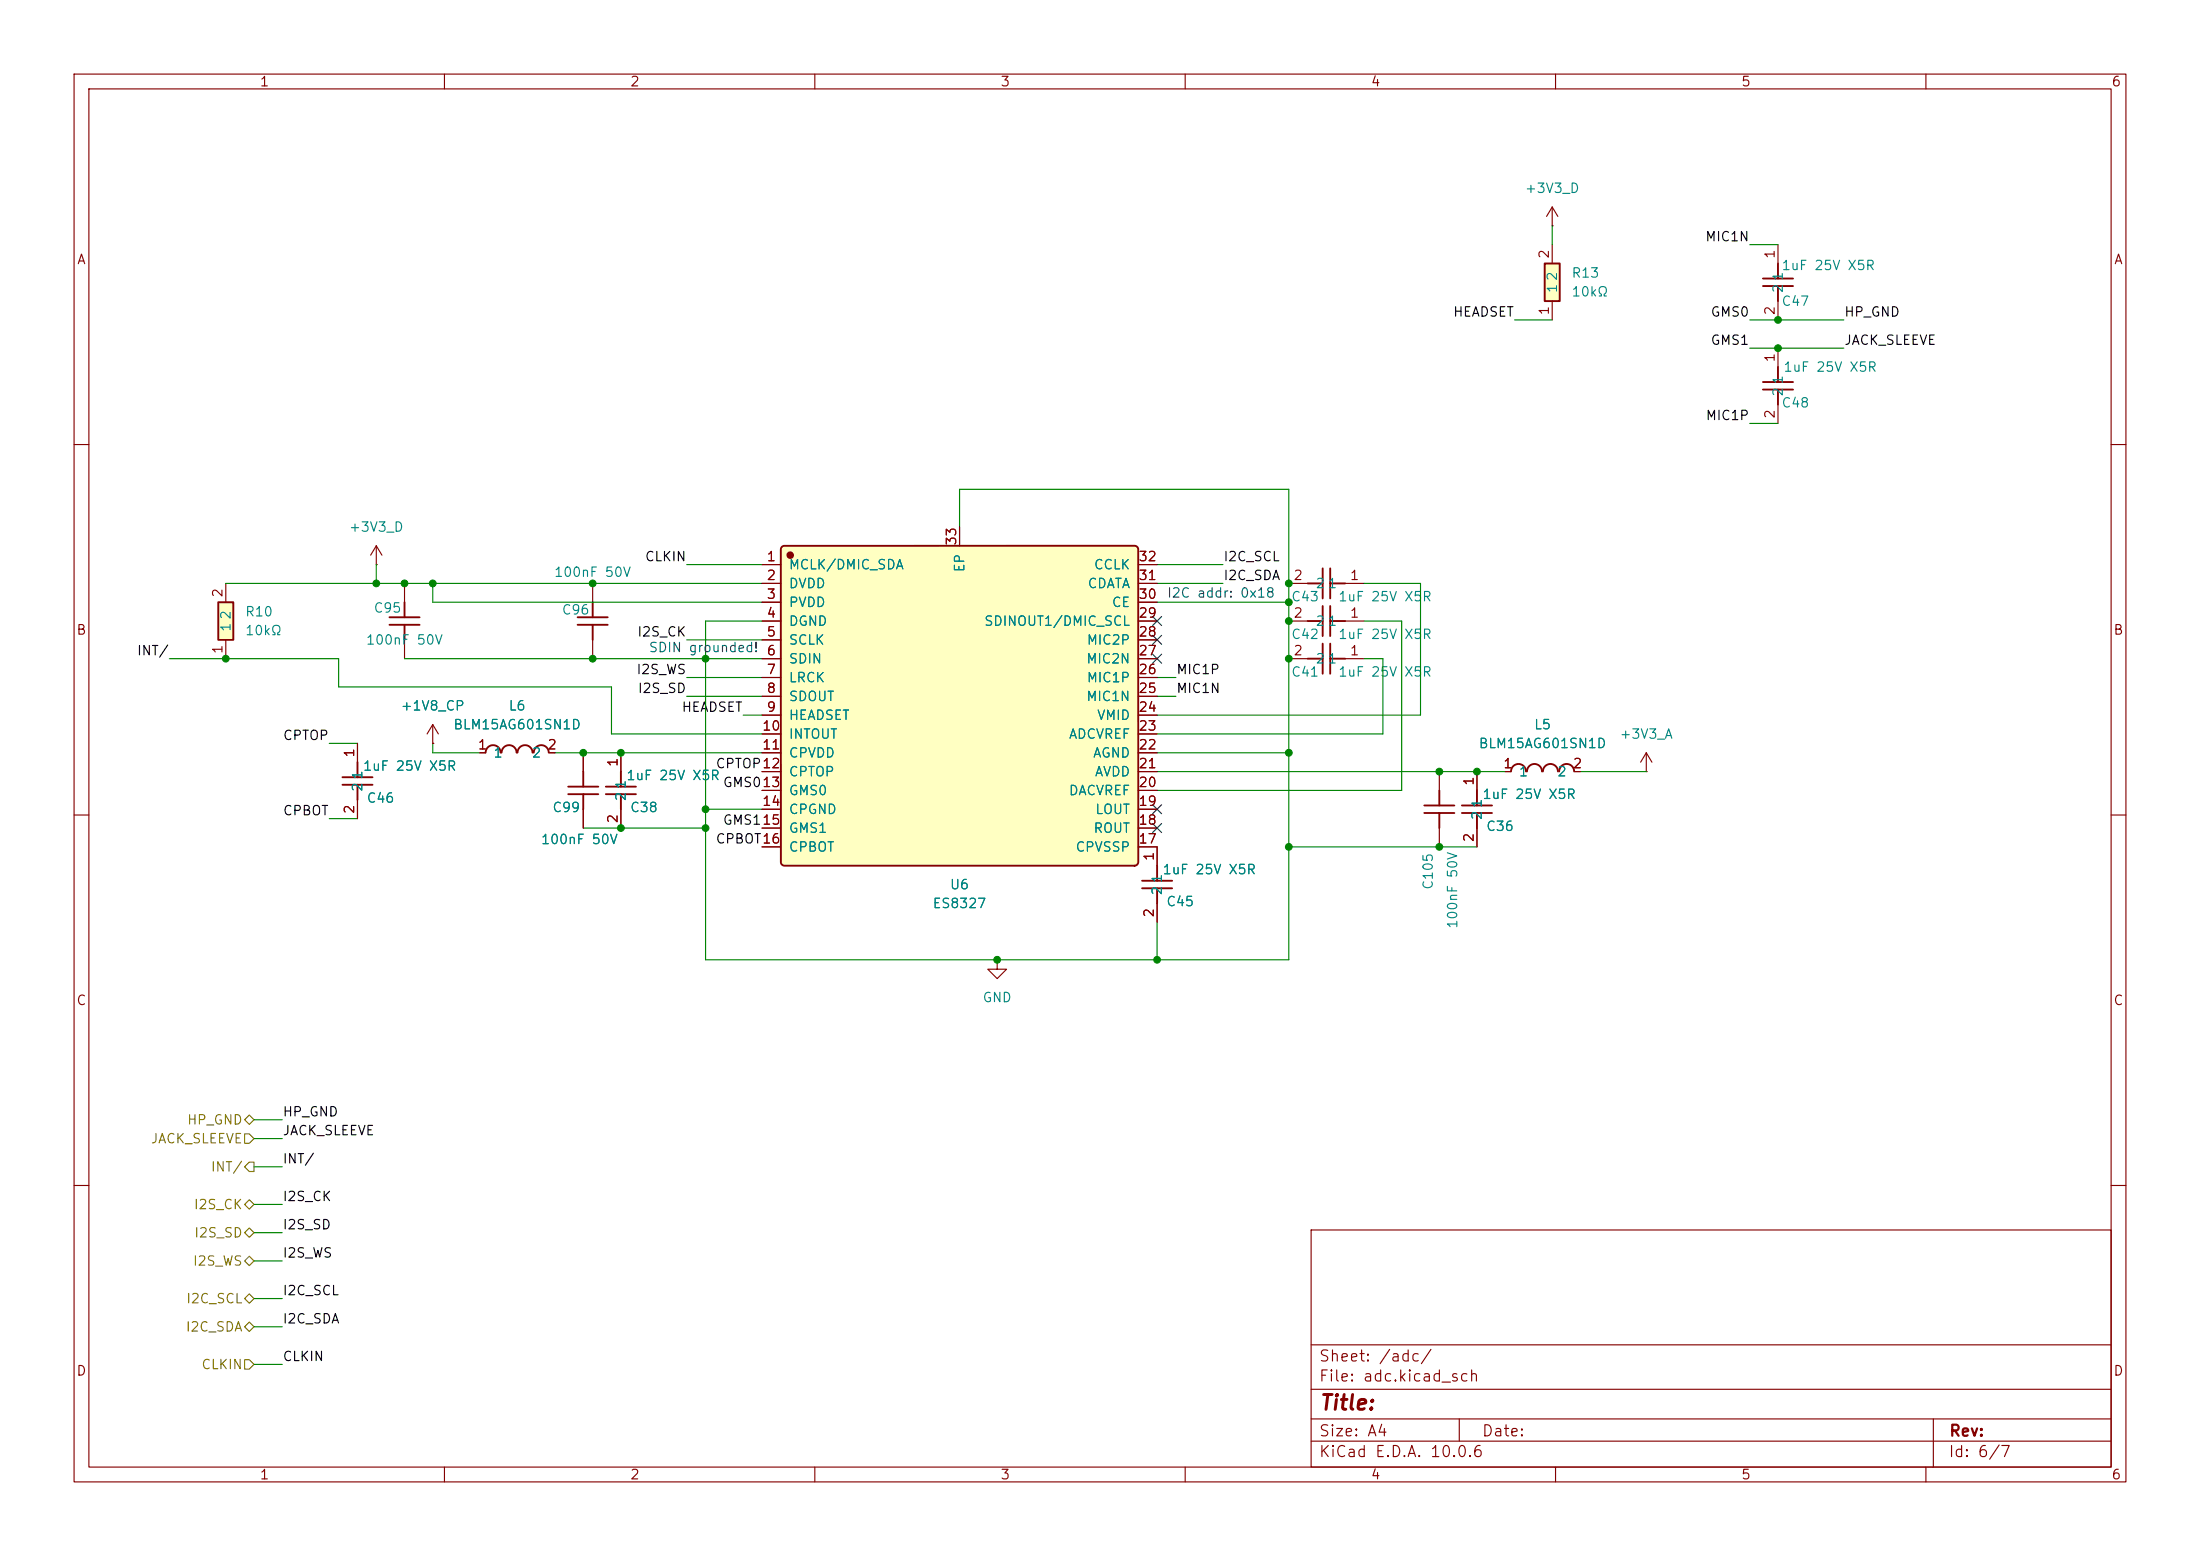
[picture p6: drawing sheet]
<svg xmlns="http://www.w3.org/2000/svg" width="297mm" height="210mm" viewBox="0 0 297 210" stroke-linecap="round" stroke-linejoin="round" font-family="sans-serif">
<g fill="none" stroke="#840000" stroke-width=".15">
<path d="M10 10h277v190h-277zM12 12h273v186h-273zM60 10v2M110 10v2M160 10v2M210 10v2M260 10v2M10 60h2M285 60h2M10 110h2M285 110h2M10 160h2"/>
<path d="M177 166h108v32h-108zM285 160h2M60 198v2M110 198v2M160 198v2M177 194.5h108M177 191.5h108M177 187.5h108M177 181.5h108M197 191.5v3M210 198v2M260 198v2"/>
<path d="M261 191.5v6.5"/>
</g>
<path d="M105.6 73.8l.2-.1h47.4l.3 .1 .2 .3v42.2a.51 .51 0 0 1-.5 .5h-47.3l-.3-.1-.2-.3v-42.2z" fill="#ffffc2"/>
<circle cx="106.7" cy="74.9" r=".38" fill="#840000" stroke="#840000" stroke-width=".25"/>
<path d="M105.6 73.8l.2-.1h47.4l.3 .1 .2 .3v42.2a.51 .51 0 0 1-.5 .5h-47.3l-.3-.1-.2-.3v-42.2z" fill="none" stroke="#840000" stroke-width=".25"/>
<g fill="none" stroke="#840000" stroke-width=".15">
<path d="M102.9 76.2h2.5M102.9 78.7h2.5M129.5 71.1v2.6M153.7 76.2h2.5M153.7 78.7h2.5M102.9 81.3h2.5M102.9 83.8h2.5M102.9 86.4h2.5M102.9 88.9h2.5M102.9 91.4h2.5M102.9 94h2.5M102.9 96.5h2.5"/>
<path d="M102.9 99.1h2.5M153.7 81.3h2.5M153.7 83.8h2.5M153.7 86.4h2.5M153.7 88.9h2.5M153.7 91.4h2.5M153.7 94h2.5M153.7 96.5h2.5M153.7 99.1h2.5M102.9 101.6h2.5M102.9 104.1h2.5M102.9 106.7h2.5"/>
<path d="M102.9 109.2h2.5M102.9 111.8h2.5M102.9 114.3h2.5M153.7 101.6h2.5M153.7 104.1h2.5M153.7 106.7h2.5M153.7 109.2h2.5M153.7 111.8h2.5M153.7 114.3h2.5"/>
</g>
<path d="M29.5 81.3h2v5.1h-2z" fill="#ffffc2"/>
<g fill="none" stroke="#840000" stroke-width=".25">
<path d="M238 37.6h4.1M238 38.6h4.1M240 35.6v2M240 38.6v2M238 51.6h4.1M238 52.6h4.1M240 49.5v2.1M240 52.6v2M176.5 78.7h2.1M178.6 76.7v4.1M179.6 78.7h2M179.6 76.7v4.1"/>
<path d="M29.5 81.3h2v5.1h-2zM52.6 84.3h4M52.6 83.3h4M54.6 81.3v2M54.6 84.3v2.1M78 84.3h4M78 83.3h4M80 81.3v2M80 84.3v2.1M46.2 104.9h4.1M46.2 105.9h4.1M48.3 102.9v2"/>
<path d="M48.3 105.9v2.1M65.6 101.6a1.01 1.01 0 0 1 1-1 1.01 1.01 0 0 1 1 1M67.7 101.6a1.01 1.01 0 0 1 1-1 1.01 1.01 0 0 1 1 1M69.9 101.6a1.01 1.01 0 0 1 1-1 1.01 1.01 0 0 1 1 1M72.1 101.6a1.01 1.01 0 0 1 1-1 1.01 1.01 0 0 1 1 1M81.8 106.2h4.1M81.8 107.2h4.1M83.8 104.1v2.1M83.8 107.2v2M154.2 118.9h4M154.2 119.9h4M156.2 116.8v2.1"/>
<path d="M156.2 119.9v2M197.4 108.7h4M197.4 109.7h4M199.4 106.7v2M199.4 109.7v2.1"/>
</g>
<g fill="none" stroke="#840000" stroke-width=".15">
<path d="M240 33v2.6M240 40.6v2.6M240 47v2.5M240 54.6v2.6M30.5 78.7v2.6M54.6 78.7v2.6M80 78.7v2.6M174 78.7h2.5M181.6 78.7h2.5M30.5 86.4v2.5M54.6 86.4v2.5M58.4 97.8l-.7 1.3"/>
<path d="M58.4 97.8l.8 1.3M58.4 97.8v2.5M80 86.4v2.5M48.3 100.3v2.6M48.3 108v2.5M58.4 100.3h.1M64.8 101.6h.7M74.2 101.6h.7M83.8 101.6v2.5M83.8 109.2v2.6M156.2 114.3v2.5M199.4 104.1v2.6"/>
<path d="M199.4 111.8v2.5M134.6 129.5v1.3h1.3l-1.3 1.3-1.3-1.3h1.3M134.6 129.5h.1M156.2 121.9v2.6"/>
</g>
<path d="M208.5 35.6h2.1v5h-2.1z" fill="#ffffc2"/>
<g fill="none" stroke="#840000" stroke-width=".25">
<path d="M208.5 35.6h2.1v5h-2.1zM176.5 88.9h2.1M176.5 83.8h2.1M178.6 81.8v4.1M178.6 86.9v4M179.6 88.9h2M179.6 81.8v4.1M179.6 86.9v4M179.6 83.8h2M76.7 107.2h4.1M76.7 106.2h4.1M78.7 104.1v2.1"/>
<path d="M78.7 107.2v2M192.3 109.7h4M192.3 108.7h4M194.3 106.7v2M194.3 109.7v2.1M204 104.1a1.01 1.01 0 0 1 1-1 1.01 1.01 0 0 1 1 1M206.1 104.1a1.01 1.01 0 0 1 1.1-1 1.01 1.01 0 0 1 1 1M208.3 104.1a1.01 1.01 0 0 1 1-1 1.01 1.01 0 0 1 1 1M210.5 104.1a1.01 1.01 0 0 1 1-1 1.01 1.01 0 0 1 1 1"/>
</g>
<g fill="none" stroke="#840000" stroke-width=".15">
<path d="M209.5 30.5h.1M209.5 27.9v2.6M209.5 33v2.6M209.5 27.9l-.7 1.3M209.5 27.9l.8 1.3M209.5 40.6v2.6M50.8 76.2h.1M50.8 73.7l-.8 1.2M50.8 73.7l.8 1.2M50.8 73.7v2.5M102.9 76.2h2.5M102.9 78.7h2.5"/>
<path d="M129.5 71.1v2.6M153.7 76.2h2.5M153.7 78.7h2.5M102.9 88.9h2.5M102.9 83.8h2.5M102.9 81.3h2.5M102.9 86.4h2.5M102.9 91.4h2.5M102.9 94h2.5M102.9 96.5h2.5M102.9 99.1h2.5M153.7 88.9h2.5"/>
<path d="M153.7 83.8h2.5M153.7 81.3h2.5M153.7 86.4h2.5M153.7 91.4h2.5M153.7 94h2.5M153.7 96.5h2.5M153.7 99.1h2.5M174 88.9h2.5M174 83.8h2.5M181.6 88.9h2.5M181.6 83.8h2.5M48.3 100.3v2.6"/>
<path d="M48.3 108v2.5M58.4 100.3h.1M64.8 101.6h.7M74.2 101.6h.7M78.7 101.6v2.5M78.7 109.2v2.6M83.8 101.6v2.5M83.8 109.2v2.6M102.9 104.1h2.5M102.9 101.6h2.5M102.9 106.7h2.5M102.9 109.2h2.5"/>
<path d="M102.9 111.8h2.5M102.9 114.3h2.5M153.7 104.1h2.5M153.7 114.3h2.5v2.5M153.7 101.6h2.5M153.7 106.7h2.5M153.7 109.2h2.5M153.7 111.8h2.5M194.3 104.1v2.6M194.3 111.8v2.5M199.4 104.1v2.6M199.4 111.8v2.5"/>
<path d="M203.2 104.1h.8M212.6 104.1h.8M222.2 104.1h.1M222.2 101.6l-.7 1.3M222.2 101.6l.8 1.3M222.2 101.6v2.5M156.2 121.9v2.6"/>
</g>
<path d="M33 153h.7l.6 .7-.6 .6h-.7zM33 151.1l.7-.6 .6 .6-.6 .7zM33.7 156.8h.6v1.3h-.6l-.7-.6zM33 162.6l.7-.7 .6 .7-.6 .6zM33 175.3l.7-.7 .6 .7-.6 .6zM33 170.2l.7-.7 .6 .7-.6 .6zM33 166.4l.7-.7 .6 .7-.6 .6zM33.7 178.4l.6 .7-.6 .6-.7-.6zM33 183.5h.7l.6 .7-.6 .6h-.7z" fill="none" stroke="#848400" stroke-width=".15"/>
<g fill="none" stroke="#008400" stroke-width=".15">
<path d="M209.5 30.5v2.5M236.2 33h3.8M204.5 43.2h5M236.2 43.2h12.7M236.2 47h12.7M236.2 57.2h3.8M30.5 78.7h72.4M50.8 76.2v2.5M58.4 78.7v2.6h44.5M92.7 76.2h10.2M129.5 71.1v-5.1h44.5v63.5h-78.8v-45.7h7.7M156.2 76.2h8.9"/>
<path d="M156.2 78.7h8.9M184.1 78.7h7.7v17.8h-35.6M22.9 88.9h22.8v3.8h36.8v6.4h20.4M54.6 88.9h48.3M92.7 94h10.2M92.7 86.4h10.2M92.7 91.4h10.2M100.3 96.5h2.6M156.2 81.3h17.8M156.2 94h2.5M156.2 91.4h2.5M184.1 88.9h2.6v10.2h-30.5"/>
<path d="M184.1 83.8h5.1v22.9h-33M44.4 110.5h3.9M44.4 100.3h3.9M58.4 100.3v1.3h6.4M74.9 101.6h28M78.7 111.8h16.5M95.2 109.2h7.7M156.2 104.1h47M156.2 101.6h17.8M174 114.3h25.4M213.4 104.1h8.8M156.2 124.5v5"/>
<path d="M34.3 157.5h3.8M34.3 151.1h3.8M34.3 153.7h3.8M34.3 175.3h3.8M34.3 162.6h3.8M34.3 166.4h3.8M34.3 170.2h3.8M34.3 179.1h3.8M34.3 184.2h3.8"/>
</g>
<path d="M155.6 88.3l1.2 1.2M155.6 85.8l1.2 1.2M155.6 83.2l1.2 1.2M156.8 88.3l-1.2 1.2M156.8 85.8l-1.2 1.2M156.8 83.2l-1.2 1.2M155.6 111.2l1.2 1.2M155.6 108.6l1.2 1.2M156.8 111.2l-1.2 1.2M156.8 108.6l-1.2 1.2" fill="none" stroke="#000084" stroke-width=".15"/>
<g fill="#008400" stroke="#008400" stroke-width=".14">
<circle cx="174" cy="81.3" r=".46"/>
<circle cx="174" cy="83.8" r=".46"/>
<circle cx="134.6" cy="129.5" r=".46"/>
<circle cx="95.2" cy="109.2" r=".46"/>
<circle cx="95.2" cy="111.8" r=".46"/>
<circle cx="174" cy="88.9" r=".46"/>
<circle cx="174" cy="114.3" r=".46"/>
<circle cx="156.2" cy="129.5" r=".46"/>
<circle cx="50.8" cy="78.7" r=".46"/>
<circle cx="30.5" cy="88.9" r=".46"/>
<circle cx="83.8" cy="101.6" r=".46"/>
<circle cx="78.7" cy="101.6" r=".46"/>
<circle cx="83.8" cy="111.8" r=".46"/>
<circle cx="174" cy="78.7" r=".46"/>
<circle cx="174" cy="101.6" r=".46"/>
<circle cx="194.3" cy="114.3" r=".46"/>
<circle cx="194.3" cy="104.1" r=".46"/>
<circle cx="199.4" cy="104.1" r=".46"/>
<circle cx="95.2" cy="88.9" r=".46"/>
<circle cx="80" cy="88.9" r=".46"/>
<circle cx="80" cy="78.7" r=".46"/>
<circle cx="58.4" cy="78.7" r=".46"/>
<circle cx="54.6" cy="78.7" r=".46"/>
<circle cx="240" cy="43.2" r=".46"/>
<circle cx="240" cy="47" r=".46"/>
</g>
<text font-size="2" fill="#840000" x="178" y="190.8">Title:</text>
<g font-size="1.5" fill="#840000">
<text x="178" y="184.1">Sheet: /adc/</text>
<text x="178" y="186.8">File: adc.kicad_sch</text>
<text x="178" y="197">KiCad E.D.A. 10.0.6</text>
<text x="178" y="194.2">Size: A4</text>
<text x="200" y="194.2">Date:</text>
<text x="263" y="197">Id: 6/7</text>
<text x="263" y="194.2">Rev:</text>
</g>
<g font-size="1.3" fill="#840000">
<text x="35" y="12">1</text>
<text x="85" y="12">2</text>
<text x="135" y="12">3</text>
<text x="185" y="12">4</text>
<text x="235" y="12">5</text>
<text x="285" y="12">6</text>
<text x="10.3" y="36">A</text>
<text x="209.4" y="35" transform="rotate(-90 209.4 35)">2</text>
<text x="239.9" y="35" transform="rotate(-90 239.9 35)">1</text>
<text x="285.3" y="36">A</text>
<text x="209.4" y="42.6" transform="rotate(-90 209.4 42.6)">1</text>
<text x="239.9" y="42.6" transform="rotate(-90 239.9 42.6)">2</text>
<text x="239.9" y="49" transform="rotate(-90 239.9 49)">1</text>
<text x="239.9" y="56.6" transform="rotate(-90 239.9 56.6)">2</text>
<text x="103.4" y="76.1">1</text>
<text x="129.4" y="73.7" transform="rotate(-90 129.4 73.7)">33</text>
<text x="153.6" y="76.1">32</text>
<text x="30.3" y="80.7" transform="rotate(-90 30.3 80.7)">2</text>
<text x="103.4" y="78.6">2</text>
<text x="103.4" y="81.1">3</text>
<text x="103.4" y="83.7">4</text>
<text x="153.6" y="83.7">29</text>
<text x="153.6" y="81.1">30</text>
<text x="153.6" y="78.6">31</text>
<text x="174.5" y="78.6">2</text>
<text x="174.5" y="83.7">2</text>
<text x="182.1" y="78.6">1</text>
<text x="182.1" y="83.7">1</text>
<text x="10.2" y="86">B</text>
<text x="30.3" y="88.4" transform="rotate(-90 30.3 88.4)">1</text>
<text x="103.4" y="86.2">5</text>
<text x="103.4" y="88.8">6</text>
<text x="153.6" y="88.8">27</text>
<text x="153.6" y="86.2">28</text>
<text x="174.5" y="88.8">2</text>
<text x="182.1" y="88.8">1</text>
<text x="285.2" y="86">B</text>
<text x="103.4" y="91.3">7</text>
<text x="103.4" y="93.8">8</text>
<text x="153.6" y="93.8">25</text>
<text x="153.6" y="91.3">26</text>
<text x="64.4" y="101.5">1</text>
<text x="73.8" y="101.5">2</text>
<text x="102.8" y="98.9">10</text>
<text x="102.8" y="101.5">11</text>
<text x="103.4" y="96.4">9</text>
<text x="153.6" y="101.5">22</text>
<text x="153.6" y="98.9">23</text>
<text x="153.6" y="96.4">24</text>
<text x="48.1" y="102.3" transform="rotate(-90 48.1 102.3)">1</text>
<text x="83.7" y="103.6" transform="rotate(-90 83.7 103.6)">1</text>
<text x="102.8" y="104">12</text>
<text x="102.8" y="106.5">13</text>
<text x="153.6" y="106.5">20</text>
<text x="153.6" y="104">21</text>
<text x="199.3" y="106.1" transform="rotate(-90 199.3 106.1)">1</text>
<text x="202.8" y="104">1</text>
<text x="212.2" y="104">2</text>
<text x="48.1" y="110" transform="rotate(-90 48.1 110)">2</text>
<text x="83.7" y="111.2" transform="rotate(-90 83.7 111.2)">2</text>
<text x="102.8" y="109.1">14</text>
<text x="102.8" y="111.6">15</text>
<text x="153.6" y="111.6">18</text>
<text x="153.6" y="109.1">19</text>
<text x="199.3" y="113.8" transform="rotate(-90 199.3 113.8)">2</text>
<text x="102.8" y="114.2">16</text>
<text x="153.6" y="114.2">17</text>
<text x="156.1" y="116.3" transform="rotate(-90 156.1 116.3)">1</text>
<text x="156.1" y="123.9" transform="rotate(-90 156.1 123.9)">2</text>
<text x="10.2" y="136">C</text>
<text x="285.2" y="136">C</text>
<text x="10.2" y="186">D</text>
<text x="285.2" y="186">D</text>
<text x="35" y="200">1</text>
<text x="85" y="200">2</text>
<text x="135" y="200">3</text>
<text x="185" y="200">4</text>
<text x="235" y="200">5</text>
<text x="285" y="200">6</text>
</g>
<g font-size="1.3" fill="#008484">
<text x="205.8" y="26.4">+3V3_D</text>
<text x="210.5" y="39.7" transform="rotate(-90 210.5 39.7)">1</text>
<text x="210.5" y="38" transform="rotate(-90 210.5 38)">2</text>
<text x="212.1" y="37.8">R13</text>
<text x="212.1" y="40.3">10kΩ</text>
<text x="240.4" y="41.6">C47</text>
<text x="240.4" y="36.8">1uF 25V X5R</text>
<text x="241" y="39.7" transform="rotate(-90 241 39.7)">2</text>
<text x="241" y="38" transform="rotate(-90 241 38)">1</text>
<text x="240.7" y="50.5">1uF 25V X5R</text>
<text x="241" y="53.6" transform="rotate(-90 241 53.6)">2</text>
<text x="241" y="52" transform="rotate(-90 241 52)">1</text>
<text x="240.4" y="55.3">C48</text>
<text x="47" y="72.1">+3V3_D</text>
<text x="106.4" y="77.2">MCLK/DMIC_SDA</text>
<text x="130.5" y="77.3" transform="rotate(-90 130.5 77.3)">EP</text>
<text x="147.6" y="77.2">CCLK</text>
<text x="31.4" y="83.7" transform="rotate(-90 31.4 83.7)">2</text>
<text x="33" y="83.5">R10</text>
<text x="50.4" y="83">C95</text>
<text x="74.7" y="78.2">100nF 50V</text>
<text x="75.8" y="83.3">C96</text>
<text x="106.4" y="79.7">DVDD</text>
<text x="106.4" y="82.2">PVDD</text>
<text x="146.7" y="79.7">CDATA</text>
<text x="150" y="82.2">CE</text>
<text x="174.2" y="81.5">C43</text>
<text x="177.5" y="79.7">2</text>
<text x="179.2" y="79.7">1</text>
<text x="180.6" y="81.5">1uF 25V X5R</text>
<text x="31.4" y="85.4" transform="rotate(-90 31.4 85.4)">1</text>
<text x="33" y="86.1">10kΩ</text>
<text x="49.3" y="87.3">100nF 50V</text>
<text x="106.4" y="84.8">DGND</text>
<text x="106.4" y="87.3">SCLK</text>
<text x="106.4" y="89.9">SDIN</text>
<text x="132.8" y="84.8">SDINOUT1/DMIC_SCL</text>
<text x="146.6" y="89.9">MIC2N</text>
<text x="146.6" y="87.3">MIC2P</text>
<text x="174.2" y="86.6">C42</text>
<text x="177.5" y="89.9">2</text>
<text x="177.5" y="84.8">2</text>
<text x="179.2" y="89.9">1</text>
<text x="179.2" y="84.8">1</text>
<text x="180.6" y="86.6">1uF 25V</text>
<text x="189.5" y="86.6">X5R</text>
<text x="106.4" y="92.4">LRCK</text>
<text x="106.4" y="94.9">SDOUT</text>
<text x="146.6" y="94.9">MIC1N</text>
<text x="146.6" y="92.4">MIC1P</text>
<text x="174.2" y="91.6">C41</text>
<text x="180.6" y="91.6">1uF 25V</text>
<text x="189.5" y="91.6">X5R</text>
<text x="54" y="96.2">+1V8_CP</text>
<text x="61.1" y="98.8">BLM15AG601SN1D</text>
<text x="68.6" y="96.2">L6</text>
<text x="106.4" y="97.5">HEADSET</text>
<text x="106.4" y="100">INTOUT</text>
<text x="144.2" y="100">ADCVREF</text>
<text x="148" y="97.5">VMID</text>
<text x="199.5" y="101.3">BLM15AG601SN1D</text>
<text x="207" y="98.8">L5</text>
<text x="218.6" y="100">+3V3_A</text>
<text x="48.9" y="104.3">1uF 25V X5R</text>
<text x="49.2" y="107" transform="rotate(-90 49.2 107)">2</text>
<text x="49.2" y="105.3" transform="rotate(-90 49.2 105.3)">1</text>
<text x="66.5" y="102.6">1</text>
<text x="71.7" y="102.6">2</text>
<text x="84.5" y="105.6">1uF 25V X5R</text>
<text x="84.8" y="106.6" transform="rotate(-90 84.8 106.6)">1</text>
<text x="106.4" y="102.6">CPVDD</text>
<text x="106.4" y="105.1">CPTOP</text>
<text x="106.4" y="107.6">GMS0</text>
<text x="144.2" y="107.6">DACVREF</text>
<text x="147.5" y="102.6">AGND</text>
<text x="147.7" y="105.1">AVDD</text>
<text x="205" y="105.1">1</text>
<text x="210.1" y="105.1">2</text>
<text x="49.4" y="108.7">C46</text>
<text x="74.5" y="109.9">C99</text>
<text x="84.8" y="108.2" transform="rotate(-90 84.8 108.2)">2</text>
<text x="85" y="109.9">C38</text>
<text x="106.4" y="110.2">CPGND</text>
<text x="106.4" y="112.7">GMS1</text>
<text x="147.5" y="112.7">ROUT</text>
<text x="147.8" y="110.2">LOUT</text>
<text x="200" y="108.2">1uF 25V X5R</text>
<text x="200.4" y="110.8" transform="rotate(-90 200.4 110.8)">2</text>
<text x="200.4" y="109.1" transform="rotate(-90 200.4 109.1)">1</text>
<text x="200.5" y="112.5">C36</text>
<text x="72.9" y="114.2">100nF 50V</text>
<text x="106.4" y="115.3">CPBOT</text>
<text x="145.1" y="115.3">CPVSSP</text>
<text x="156.9" y="118.3">1uF 25V X5R</text>
<text x="157.2" y="119.3" transform="rotate(-90 157.2 119.3)">1</text>
<text x="125.8" y="122.9">ES8327</text>
<text x="128.1" y="120.3">U6</text>
<text x="157.2" y="120.9" transform="rotate(-90 157.2 120.9)">2</text>
<text x="157.4" y="122.6">C45</text>
<text x="193.7" y="120.2" transform="rotate(-90 193.7 120.2)">C105</text>
<text x="197.1" y="125.4" transform="rotate(-90 197.1 125.4)">100nF 50V</text>
<text x="132.6" y="135.6">GND</text>
</g>
<g font-size="1.3">
<text x="230.1" y="32.9">MIC1N</text>
<text x="196.1" y="43.1">HEADSET</text>
<text x="230.9" y="46.9">GMS1</text>
<text x="230.9" y="43.1">GMS0</text>
<text x="248.9" y="43.1">HP_GND</text>
<text x="248.9" y="46.9">JACK_SLEEVE</text>
<text x="230.2" y="57">MIC1P</text>
<text x="87" y="76.1">CLKIN</text>
<text x="165.1" y="76.1">I2C_SCL</text>
<text x="165.1" y="78.6">I2C_SDA</text>
<text x="18.4" y="88.8">INT/</text>
<text x="86" y="86.2">I2S_CK</text>
<text x="85.8" y="91.3">I2S_WS</text>
<text x="86" y="93.9">I2S_SD</text>
<text x="158.7" y="93.9">MIC1N</text>
<text x="158.7" y="91.3">MIC1P</text>
<text x="38.1" y="100.2">CPTOP</text>
<text x="91.9" y="96.4">HEADSET</text>
<text x="96.5" y="104">CPTOP12</text>
<text x="97.5" y="106.6">GMS013</text>
<text x="38.1" y="110.4">CPBOT</text>
<text x="97.5" y="111.6">GMS115</text>
<text x="96.5" y="114.2">CPBOT16</text>
<text x="38.1" y="151">HP_GND</text>
<text x="38.1" y="153.5">JACK_SLEEVE</text>
<text x="38.1" y="157.4">INT/</text>
<text x="38.1" y="162.4">I2S_CK</text>
<text x="38.1" y="166.2">I2S_SD</text>
<text x="38.1" y="170.1">I2S_WS</text>
<text x="38.1" y="175.1">I2C_SCL</text>
<text x="38.1" y="178.9">I2C_SDA</text>
<text x="38.1" y="184">CLKIN</text>
</g>
<g font-size="1.3" fill="#0000c2">
<text x="157.5" y="81">I2C addr: 0x18</text>
<text x="87.5" y="88.3">SDIN grounded!</text>
</g>
<g font-size="1.3" fill="#848400">
<text x="20.3" y="154.6">JACK_SLEEVE</text>
<text x="25.2" y="152.1">HP_GND</text>
<text x="28.4" y="158.4">INT/</text>
<text x="26.1" y="163.5">I2S_CK</text>
<text x="26.1" y="167.3">I2S_SD</text>
<text x="25.9" y="171.1">I2S_WS</text>
<text x="25" y="176.2">I2C_SCL</text>
<text x="25" y="180">I2C_SDA</text>
<text x="27.1" y="185.1">CLKIN</text>
</g>
</svg>
